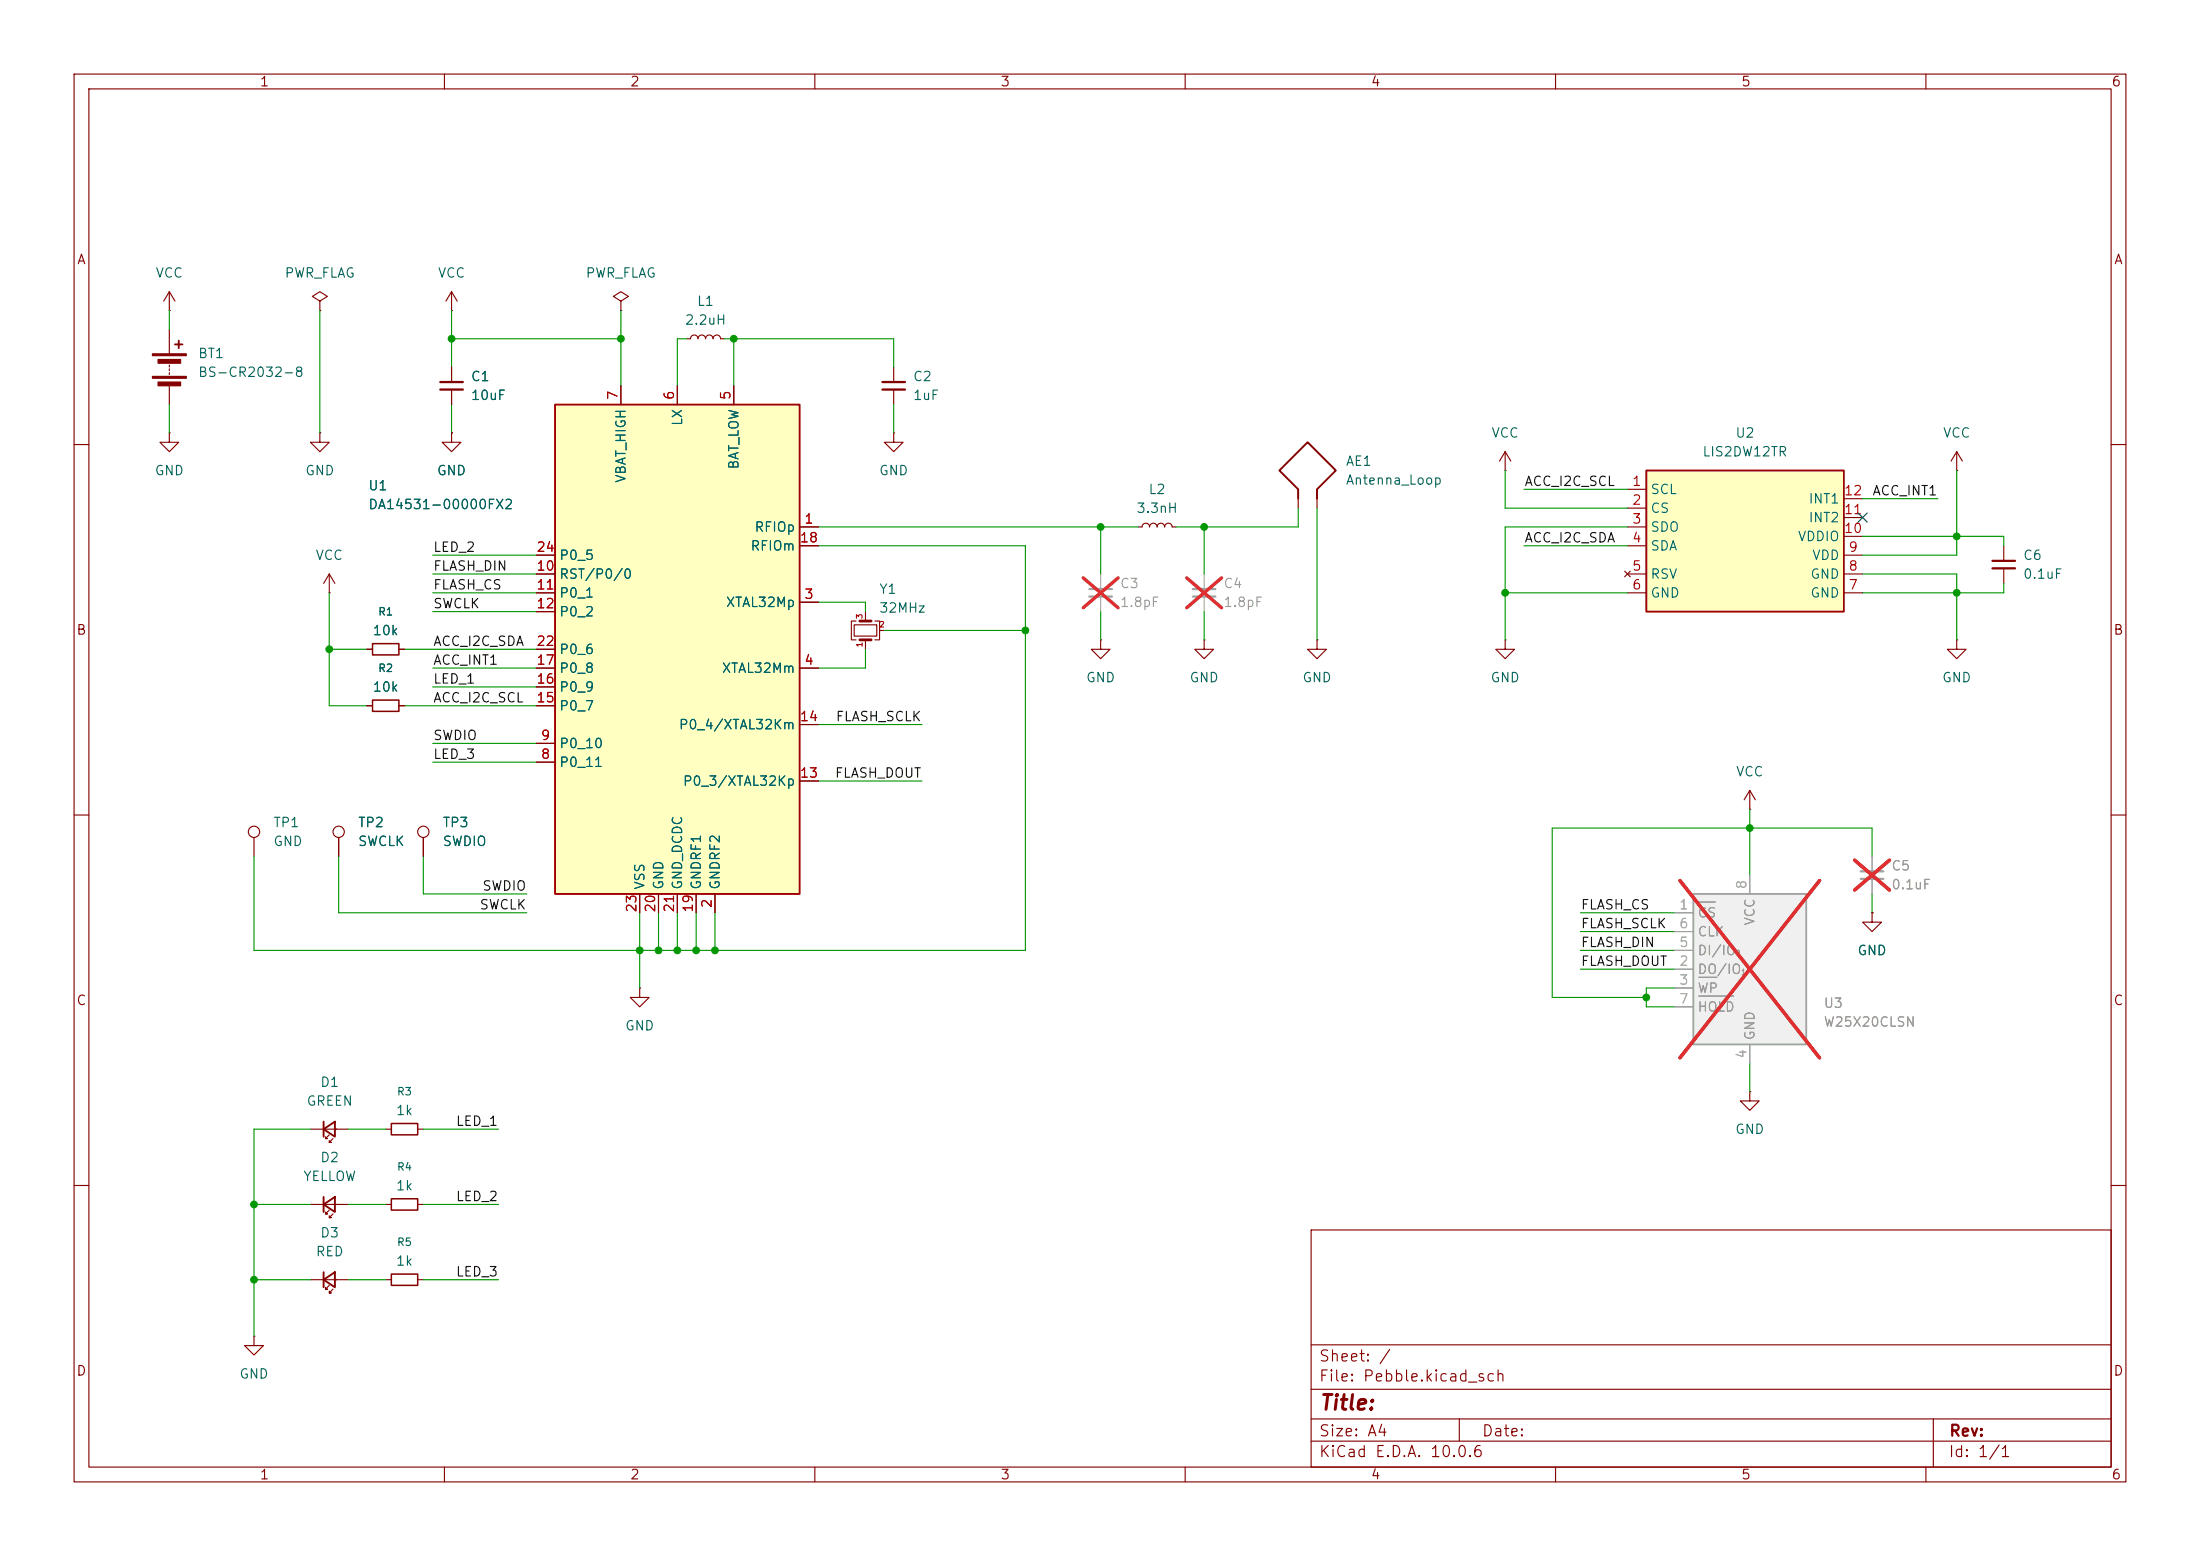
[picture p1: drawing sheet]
<svg xmlns="http://www.w3.org/2000/svg" width="297mm" height="210mm" viewBox="0 0 297 210" stroke-linecap="round" stroke-linejoin="round" font-family="sans-serif">
<g fill="none" stroke="#840000" stroke-width=".15">
<path d="M10 10h277v190h-277zM12 12h273v186h-273zM60 10v2M110 10v2M160 10v2M210 10v2M260 10v2M10 60h2M44.4 77.5l-.7 1.2M44.4 77.5l.8 1.2M44.4 77.5v2.5M285 60h2"/>
<path d="M44.4 80h.1M49.5 95.3h.8M53.8 95.3h.8M203.2 86.4v1.2h1.3l-1.3 1.3-1.3-1.3h1.3M203.2 86.4h.1M10 110h2M285 110h2M10 160h2M177 166h108v32h-108zM285 160h2M60 198v2M110 198v2"/>
<path d="M160 198v2M177 194.5h108M177 191.5h108M177 187.5h108M177 181.5h108M197 191.5v3M210 198v2M260 198v2M261 191.5v6.5"/>
</g>
<path d="M50.3 94.5h3.5v1.5h-3.5z" fill="none" stroke="#840000" stroke-width=".2"/>
<path d="M74.9 54.6h33v66.1h-33z" fill="#ffffc2"/>
<path d="M74.9 54.6h33v66.1h-33z" fill="none" stroke="#a00000" stroke-width=".25"/>
<g fill="none" stroke="#840000" stroke-width=".15">
<path d="M22.9 39.4v2.5M22.9 39.4l-.8 1.2M22.9 39.4l.7 1.2M22.9 41.9h.1M22.9 58.4v1.3h1.2l-1.2 1.3-1.3-1.3h1.3M22.9 58.4h.1M22.9 44.5v3.3M22.9 49.3v.2M22.9 49.8v.2M22.9 50.3v.2M22.9 52.1v2.5M43.2 58.4v1.3h1.2l-1.2 1.3-1.3-1.3h1.3"/>
<path d="M43.2 58.4h.1M43.2 40.6l1-.6-1-.6-1 .6 1 .6v1.3M43.2 41.9h.1M83.8 40.6l1-.6-1-.6-1 .6 1 .6v1.3M83.8 41.9h.1M83.8 52.1v2.5M91.4 52.1v2.5M92.7 45.7h.5a.51 .51 0 0 1 .5-.5 .51 .51 0 0 1 .5 .5 .51 .51 0 0 1 .5-.5 .51 .51 0 0 1 .5 .5 .51 .51 0 0 1 .6-.5 .51 .51 0 0 1 .5 .5 .51 .51 0 0 1 .5-.5 .51 .51 0 0 1 .5 .5h.5M99.1 52.1v2.5M72.4 77.5h2.5M72.4 74.9h2.5M107.9 71.1h2.6"/>
<path d="M107.9 73.7h2.6M175.3 66v2.6M177.8 66v2.6M203.2 63.5h.1M203.2 61l-.8 1.2M203.2 61l.8 1.2M203.2 61v2.5M49.5 87.6h.8M53.8 87.6h.8M72.4 90.2h2.5M72.4 80h2.5M72.4 82.6h2.5"/>
<path d="M72.4 95.3h2.5M72.4 92.7h2.5M72.4 87.6h2.5M107.9 81.3h2.6M107.9 90.2h2.6M107.9 97.8h2.6M162.6 86.4v1.2h1.2l-1.2 1.3-1.3-1.3h1.3M162.6 86.4h.1M177.8 86.4v1.2h1.3l-1.3 1.3-1.3-1.3h1.3M177.8 86.4h.1M72.4 102.9h2.5M72.4 100.3h2.5"/>
<path d="M107.9 105.4h2.6M236.2 109.2h.1M236.2 106.7l-.7 1.3M236.2 106.7l.8 1.3M236.2 106.7v2.5M86.4 120.7v2.5M88.9 120.7v2.5M91.4 120.7v2.5M94 120.7v2.5M96.5 120.7v2.5M52.1 152.4h.7M56.4 152.4h.7"/>
<path d="M236.2 147.3v1.3h1.3l-1.3 1.3-1.3-1.3h1.3M236.2 147.3h.1"/>
</g>
<path d="M23.6 46.5h1M24.1 46v1M175.3 67.3v-1.3l-2.6-2.5 3.8-3.8 3.8 3.8-2.5 2.5v1.3" fill="none" stroke="#840000" stroke-width=".25"/>
<g fill="#840000" stroke="#840000" stroke-width=".15">
<path d="M20.6 47.8h4.5v.2h-4.5z"/>
<path d="M20.6 50.8h4.5v.3h-4.5z"/>
<path d="M21.3 48.5h3.1v.5h-3.1z"/>
<path d="M21.3 51.6h3.1v.5h-3.1z"/>
</g>
<path d="M50.3 86.9h3.5v1.5h-3.5zM52.8 151.6h3.6v1.6h-3.6z" fill="none" stroke="#840000" stroke-width=".2"/>
<path d="M161 79.5h3.1M161 80.5h3.1M251.2 117.6h3.1M251.2 118.6h3.1" fill="none" stroke="#a1a1a1" stroke-width=".3"/>
<path d="M162.6 77.5v2M162.6 80.5v2.1M252.7 115.6v2M252.7 118.6v2.1" fill="none" stroke="#a1a1a1" stroke-width=".15"/>
<path d="M160.2 78l4.7 4M164.9 78l-4.7 4M250.4 116.1l4.7 4M255.1 116.1l-4.7 4" fill="none" stroke="#e12e31" stroke-width=".46"/>
<path d="M228.6 120.7h15.2v20.3h-15.2z" fill="#f0f0f0"/>
<path d="M228.6 120.7h15.2v20.3h-15.2z" fill="none" stroke="#a1a1a1" stroke-width=".25"/>
<path d="M236.2 118.1v2.6M226.1 123.2h2.5M226.1 130.8h2.5M226.1 133.4h2.5M226.1 128.3h2.5M226.1 125.7h2.5M226.1 135.9h2.5M236.2 141v2.5" fill="none" stroke="#a1a1a1" stroke-width=".15"/>
<path d="M229.3 121.7h2.3M229.3 131.9h2.5M229.3 134.4h4.7" fill="none" stroke="#989898" stroke-width=".15"/>
<path d="M226.8 118.8l18.8 24M245.6 118.8l-18.8 24" fill="none" stroke="#e12e31" stroke-width=".46"/>
<g fill="none" stroke="#840000" stroke-width=".15">
<path d="M61 39.4v2.5M61 39.4l-.8 1.2M61 39.4l.7 1.2M61 58.4v1.3h1.2l-1.2 1.3-1.3-1.3h1.3M61 58.4h.1M61 41.9h.1M61 49.5v2.1M61 52.6v2M120.6 58.4v1.3h1.3l-1.3 1.3-1.2-1.3h1.2M120.6 58.4h.1M264.2 63.5h.1M264.2 61l-.8 1.2"/>
<path d="M264.2 61l.7 1.2M264.2 61v2.5M115.3 84.3h3.1v1.6h-3.1zM115.6 83.8h-.7v2.6h.7M116.8 82.6v1.2M116.8 86.4v1.2M118.1 83.8h.6v2.6h-.6M118.7 85.1h.7M34.3 113v2.6M45.7 113v2.6M57.1 113v2.6M86.4 133.4v1.2h1.2l-1.2 1.3-1.3-1.3h1.3"/>
<path d="M86.4 133.4h.1M252.7 123.2v1.3h1.3l-1.3 1.2-1.2-1.2h1.2M252.7 123.2h.1M41.9 152.4h5.1M44.4 153.2l-.5 .5h.3h-.3v-.3M45 153.7l-.6 .5h.3h-.3v-.3M41.9 162.6h5.1M41.9 172.7h5.1M44.4 163.3l-.5 .5h.3h-.3v-.2M44.4 173.5l-.5 .5h.3h-.3v-.3M45 163.8l-.6 .5h.3h-.3v-.2M45 174l-.6 .5h.3h-.3v-.3"/>
<path d="M52.1 162.6h.7M52.1 172.7h.7M56.4 162.6h.7M56.4 172.7h.7M34.3 180.3v1.3h-1.3l1.3 1.3 1.3-1.3h-1.3M34.3 180.3h.1"/>
<circle cx="34.3" cy="112.3" r=".76"/>
<circle cx="45.7" cy="112.3" r=".76"/>
<circle cx="57.1" cy="112.3" r=".76"/>
</g>
<path d="M43.7 152.4l1.5-1v2zM43.7 151.4v2M43.7 162.6l1.5-1.1v2.1zM43.7 172.7l1.5-1v2zM43.7 161.5v2.1M43.7 171.7v2" fill="none" stroke="#840000" stroke-width=".25"/>
<path d="M52.8 161.8h3.6v1.5h-3.6zM52.8 172h3.6v1.5h-3.6z" fill="none" stroke="#840000" stroke-width=".2"/>
<path d="M59.4 51.6h3.1M59.4 52.6h3.1" fill="none" stroke="#840000" stroke-width=".3"/>
<path d="M116.1 86.4h1.5M116.1 83.8h1.5" fill="none" stroke="#840000" stroke-width=".38"/>
<path d="M222.2 63.5h26.7v19.1h-26.7z" fill="#ffffc2"/>
<path d="M222.2 63.5h26.7v19.1h-26.7z" fill="none" stroke="#a00000" stroke-width=".25"/>
<g fill="none" stroke="#840000" stroke-width=".15">
<path d="M61 58.4h.1M61 49.5v2.1M61 52.6v2M83.8 52.1v2.5M91.4 52.1v2.5M99.1 52.1v2.5M120.6 49.5v2.1M120.6 52.6v2M72.4 77.5h2.5M72.4 74.9h2.5M107.9 71.1h2.6M107.9 73.7h2.6"/>
<path d="M153.7 71.1h.5a.51 .51 0 0 1 .5-.5 .51 .51 0 0 1 .5 .5 .51 .51 0 0 1 .5-.5 .51 .51 0 0 1 .5 .5 .51 .51 0 0 1 .5-.5 .51 .51 0 0 1 .5 .5 .51 .51 0 0 1 .5-.5 .51 .51 0 0 1 .5 .5h.5M219.3 77.1l.8 .8M219.7 66h2.5M219.7 68.6h2.5M219.7 71.1h2.5M219.7 73.7h2.5M219.7 77.5h2.5M220.1 77.1l-.8 .8M248.9 77.5h2.6M248.9 74.9h2.6M248.9 72.4h2.6M248.9 69.9h2.6"/>
<path d="M248.9 67.3h2.6M270.5 73.7v2M270.5 76.7v2M49.5 87.6h.8M49.5 95.3h.8M53.8 87.6h.8M53.8 95.3h.8M72.4 80h2.5M72.4 87.6h2.5M72.4 95.3h2.5M72.4 90.2h2.5M72.4 82.6h2.5"/>
<path d="M72.4 92.7h2.5M107.9 81.3h2.6M107.9 90.2h2.6M107.9 97.8h2.6M148.6 86.4v1.2h1.3l-1.3 1.3-1.3-1.3h1.3M148.6 86.4h.1M219.7 80h2.5M248.9 80h2.6M264.2 86.4v1.2h1.2l-1.2 1.3-1.3-1.3h1.3M264.2 86.4h.1M45.7 113v2.6M57.1 113v2.6"/>
<path d="M72.4 102.9h2.5M72.4 100.3h2.5M107.9 105.4h2.6M86.4 120.7v2.5M88.9 120.7v2.5M91.4 120.7v2.5M94 120.7v2.5M96.5 120.7v2.5M252.7 123.2h.1"/>
</g>
<path d="M119.1 51.6h3.1M119.1 52.6h3.1M269 75.7h3M269 76.7h3" fill="none" stroke="#840000" stroke-width=".3"/>
<path d="M147.1 79.5h3M147.1 80.5h3" fill="none" stroke="#a1a1a1" stroke-width=".3"/>
<path d="M148.6 77.5v2M148.6 80.5v2.1M236.2 118.1v2.6M252.7 115.6v2M252.7 118.6v2.1M226.1 123.2h2.5M226.1 130.8h2.5M226.1 133.4h2.5M226.1 128.3h2.5M226.1 125.7h2.5M226.1 135.9h2.5M236.2 141v2.5" fill="none" stroke="#a1a1a1" stroke-width=".15"/>
<path d="M146.2 78l4.7 4M150.9 78l-4.7 4M226.8 118.8l18.8 24M245.6 118.8l-18.8 24M250.4 116.1l4.7 4M255.1 116.1l-4.7 4" fill="none" stroke="#e12e31" stroke-width=".46"/>
<g fill="none" stroke="#009600" stroke-width=".15">
<path d="M22.9 41.9v2.6M22.9 54.6v3.8M43.2 41.9v16.5M61 41.9v7.6M61 54.6v3.8M61 45.7h22.8M83.8 41.9v10.2M92.7 45.7h-1.3v6.4M97.8 45.7h22.8v3.8M99.1 45.7v6.4M120.6 54.6v3.8M58.4 74.9h14"/>
<path d="M58.4 77.5h14M110.5 71.1h43.2M110.5 73.7h27.9v54.6h-104.1v-12.7M148.6 71.1v6.4M162.6 71.1v6.4M175.3 68.6v2.5h-16.6M177.8 68.6v17.8M203.2 63.5v5.1h16.5M205.7 73.7h14M205.7 66h14M219.7 71.1h-16.5v15.3M251.5 72.4h19v1.3"/>
<path d="M251.5 77.5h12.7v8.9M251.5 67.3h10.1M264.2 63.5v11.4h-12.7M270.5 78.7v1.3h-19M44.4 87.6h5.1M44.4 80v15.3h5.1M54.6 87.6h17.8M54.6 95.3h17.8M58.4 80h14M58.4 92.7h14M58.4 82.6h14M58.4 90.2h14"/>
<path d="M110.5 81.3h6.3v1.3M110.5 97.8h14M116.8 87.6v2.6h-6.3M119.4 85.1h19M148.6 82.6v3.8M162.6 82.6v3.8M203.2 80h16.5M45.7 115.6v7.6h25.4M57.1 115.6v5.1h14M58.4 102.9h14M58.4 100.3h14M110.5 105.4h14"/>
<path d="M236.2 109.2v8.9M252.7 115.6v-3.8h-43.2v22.8h12.7M86.4 123.2v10.2M88.9 123.2v5.1M91.4 123.2v5.1M94 123.2v5.1M96.5 123.2v5.1M213.4 125.7h12.7M213.4 123.2h12.7M213.4 128.3h12.7M213.4 130.8h12.7M226.1 133.4h-3.9v2.5h3.9"/>
<path d="M252.7 120.7v2.5M41.9 152.4h-7.6v27.9M47 152.4h5.1M57.1 152.4h10.2M236.2 143.5v3.8M34.3 162.6h7.6M34.3 172.7h7.6M47 162.6h5.1M47 172.7h5.1M57.1 162.6h10.2M57.1 172.7h10.2"/>
</g>
<path d="M250.9 69.2l1.2 1.3M252.1 69.2l-1.2 1.3" fill="none" stroke="#000084" stroke-width=".15"/>
<path d="M229.3 121.7h2.3M229.3 131.9h2.5M229.3 134.4h4.7" fill="none" stroke="#989898" stroke-width=".15"/>
<g fill="#009600" stroke="#009600" stroke-width=".14">
<circle cx="99.1" cy="45.7" r=".46"/>
<circle cx="96.5" cy="128.3" r=".46"/>
<circle cx="148.6" cy="71.1" r=".46"/>
<circle cx="138.4" cy="85.1" r=".46"/>
<circle cx="162.6" cy="71.1" r=".46"/>
<circle cx="203.2" cy="80" r=".46"/>
<circle cx="88.9" cy="128.3" r=".46"/>
<circle cx="94" cy="128.3" r=".46"/>
<circle cx="34.3" cy="172.7" r=".46"/>
<circle cx="91.4" cy="128.3" r=".46"/>
<circle cx="86.4" cy="128.3" r=".46"/>
<circle cx="34.3" cy="162.6" r=".46"/>
<circle cx="222.2" cy="134.6" r=".46"/>
<circle cx="236.2" cy="111.8" r=".46"/>
<circle cx="44.4" cy="87.6" r=".46"/>
<circle cx="61" cy="45.7" r=".46"/>
<circle cx="83.8" cy="45.7" r=".46"/>
<circle cx="264.2" cy="80" r=".46"/>
<circle cx="264.2" cy="72.4" r=".46"/>
</g>
<text font-size="2" fill="#840000" x="178" y="190.8">Title:</text>
<g font-size="1.5" fill="#840000">
<text x="178" y="184.1">Sheet: /</text>
<text x="178" y="186.8">File: Pebble.kicad_sch</text>
<text x="178" y="197">KiCad E.D.A. 10.0.6</text>
<text x="178" y="194.2">Size: A4</text>
<text x="200" y="194.2">Date:</text>
<text x="263" y="197">Id: 1/1</text>
<text x="263" y="194.2">Rev:</text>
</g>
<g font-size="1.3" fill="#840000">
<text x="35" y="12">1</text>
<text x="85" y="12">2</text>
<text x="135" y="12">3</text>
<text x="185" y="12">4</text>
<text x="235" y="12">5</text>
<text x="285" y="12">6</text>
<text x="10.3" y="36">A</text>
<text x="285.3" y="36">A</text>
<text x="10.2" y="86">B</text>
<text x="285.2" y="86">B</text>
<text x="10.2" y="136">C</text>
<text x="285.2" y="136">C</text>
<text x="10.2" y="186">D</text>
<text x="285.2" y="186">D</text>
<text x="35" y="200">1</text>
<text x="85" y="200">2</text>
<text x="135" y="200">3</text>
<text x="185" y="200">4</text>
<text x="235" y="200">5</text>
<text x="285" y="200">6</text>
</g>
<g font-size="1.3" fill="#006464">
<text x="20.9" y="37.8">VCC</text>
<text x="38.3" y="37.8">PWR_FLAG</text>
<text x="59" y="37.8">VCC</text>
<text x="79" y="37.8">PWR_FLAG</text>
<text x="94" y="41.6">L1</text>
<text x="92.4" y="44.1">2.2uH</text>
<text x="26.7" y="48.7">BT1</text>
<text x="26.7" y="51.2">BS-CR2032-8</text>
<text x="63.5" y="51.8">C1</text>
<text x="123.2" y="51.8">C2</text>
<text x="63.5" y="54.3">10uF</text>
<text x="92.4" y="57.6" transform="rotate(-90 92.4 57.6)">LX</text>
<text x="123.2" y="54.3">1uF</text>
<text x="201.3" y="59.4">VCC</text>
<text x="234.2" y="59.4">U2</text>
<text x="262.2" y="59.4">VCC</text>
<text x="20.8" y="64.5">GND</text>
<text x="41.1" y="64.5">GND</text>
<text x="58.9" y="64.5">GND</text>
<text x="84.8" y="65.3" transform="rotate(-90 84.8 65.3)">VBAT_HIGH</text>
<text x="100" y="63.4" transform="rotate(-90 100 63.4)">BAT_LOW</text>
<text x="118.6" y="64.5">GND</text>
<text x="181.6" y="63.2">AE1</text>
<text x="181.6" y="65.7">Antenna_Loop</text>
<text x="229.7" y="61.9">LIS2DW12TR</text>
<text x="49.6" y="66.5">U1</text>
<text x="49.6" y="69">DA14531-00000FX2</text>
<text x="153.3" y="69.5">3.3nH</text>
<text x="155" y="67">L2</text>
<text x="222.7" y="67">SCL</text>
<text x="222.7" y="69.5">CS</text>
<text x="244.1" y="70.8">INT2</text>
<text x="244.1" y="68.3">INT1</text>
<text x="42.5" y="75.9">VCC</text>
<text x="75.4" y="75.9">P0_5</text>
<text x="101.2" y="74.6">RFIOm</text>
<text x="101.8" y="72.1">RFIOp</text>
<text x="222.7" y="72.1">SDO</text>
<text x="222.7" y="74.6">SDA</text>
<text x="242.6" y="73.4">VDDIO</text>
<text x="244.6" y="75.9">VDD</text>
<text x="273" y="75.9">C6</text>
<text x="75.4" y="78.4">RST/P0/0</text>
<text x="75.4" y="81">P0_1</text>
<text x="75.4" y="83.5">P0_2</text>
<text x="97.9" y="82.2">XTAL32Mp</text>
<text x="118.6" y="80.5">Y1</text>
<text x="118.6" y="83">32MHz</text>
<text x="222.7" y="78.4">RSV</text>
<text x="222.7" y="81">GND</text>
<text x="244.3" y="81">GND</text>
<text x="244.3" y="78.4">GND</text>
<text x="273" y="78.4">0.1uF</text>
<text x="50.2" y="86.1">10k</text>
<text x="75.4" y="88.6">P0_6</text>
<text x="50.2" y="93.7">10k</text>
<text x="75.4" y="93.7">P0_9</text>
<text x="75.4" y="91.1">P0_8</text>
<text x="97.4" y="91.1">XTAL32Mm</text>
<text x="146.5" y="92.4">GND</text>
<text x="160.5" y="92.4">GND</text>
<text x="175.7" y="92.4">GND</text>
<text x="201.1" y="92.4">GND</text>
<text x="262.1" y="92.4">GND</text>
<text x="75.4" y="101.3">P0_10</text>
<text x="75.4" y="96.2">P0_7</text>
<text x="91.6" y="98.8">P0_4/XTAL32Km</text>
<text x="75.4" y="103.8">P0_11</text>
<text x="92.1" y="106.4">P0_3/XTAL32Kp</text>
<text x="234.3" y="105.1">VCC</text>
<text x="36.8" y="112">TP1</text>
<text x="48.2" y="112">TP2</text>
<text x="59.7" y="112">TP3</text>
<text x="36.8" y="114.5">GND</text>
<text x="48.2" y="114.5">SWCLK</text>
<text x="59.7" y="114.5">SWDIO</text>
<text x="87.3" y="120.2" transform="rotate(-90 87.3 120.2)">VSS</text>
<text x="89.9" y="120.2" transform="rotate(-90 89.9 120.2)">GND</text>
<text x="92.4" y="120.2" transform="rotate(-90 92.4 120.2)">GND_DCDC</text>
<text x="94.9" y="120.2" transform="rotate(-90 94.9 120.2)">GNDRF1</text>
<text x="97.5" y="120.2" transform="rotate(-90 97.5 120.2)">GNDRF2</text>
<text x="250.7" y="129.2">GND</text>
<text x="84.3" y="139.4">GND</text>
<text x="41.3" y="149.6">GREEN</text>
<text x="43.1" y="147">D1</text>
<text x="53.4" y="150.8">1k</text>
<text x="234.2" y="153.4">GND</text>
<text x="40.8" y="159.7">YELLOW</text>
<text x="43.1" y="157.2">D2</text>
<text x="53.4" y="161">1k</text>
<text x="43.1" y="167.3">D3</text>
<text x="42.5" y="169.9">RED</text>
<text x="53.4" y="171.1">1k</text>
<text x="32.2" y="186.4">GND</text>
</g>
<g font-size="1.3" fill="#a90000">
<text x="83.7" y="54.1" transform="rotate(-90 83.7 54.1)">7</text>
<text x="91.3" y="54.1" transform="rotate(-90 91.3 54.1)">6</text>
<text x="98.9" y="54.1" transform="rotate(-90 98.9 54.1)">5</text>
<text x="220.2" y="65.9">1</text>
<text x="108.5" y="71">1</text>
<text x="220.2" y="68.4">2</text>
<text x="220.2" y="71">3</text>
<text x="248.9" y="69.7">11</text>
<text x="248.9" y="67.2">12</text>
<text x="72.3" y="77.3">10</text>
<text x="72.3" y="74.8">24</text>
<text x="107.9" y="73.5">18</text>
<text x="220.2" y="73.5">4</text>
<text x="220.2" y="77.3">5</text>
<text x="248.9" y="72.3">10</text>
<text x="249.5" y="77.3">8</text>
<text x="249.5" y="74.8">9</text>
<text x="72.3" y="79.9">11</text>
<text x="72.3" y="82.4">12</text>
<text x="108.5" y="81.1">3</text>
<text x="220.2" y="79.9">6</text>
<text x="249.5" y="79.9">7</text>
<text x="72.3" y="87.5">22</text>
<text x="72.3" y="95.1">15</text>
<text x="72.3" y="92.6">16</text>
<text x="72.3" y="90">17</text>
<text x="108.5" y="90">4</text>
<text x="72.9" y="100.2">9</text>
<text x="107.9" y="97.7">14</text>
<text x="72.9" y="102.7">8</text>
<text x="107.9" y="105.3">13</text>
<text x="86.2" y="123.3" transform="rotate(-90 86.2 123.3)">23</text>
<text x="88.8" y="123.3" transform="rotate(-90 88.8 123.3)">20</text>
<text x="91.3" y="123.3" transform="rotate(-90 91.3 123.3)">21</text>
<text x="93.8" y="123.3" transform="rotate(-90 93.8 123.3)">19</text>
<text x="96.4" y="122.7" transform="rotate(-90 96.4 122.7)">2</text>
</g>
<g font-size="1.3" fill="#0f0f0f">
<text x="205.7" y="65.9">ACC_I2C_SCL</text>
<text x="252.7" y="67.2">ACC_INT1</text>
<text x="58.4" y="77.3">FLASH_DIN</text>
<text x="58.4" y="74.8">LED_2</text>
<text x="205.7" y="73.5">ACC_I2C_SDA</text>
<text x="58.4" y="82.4">SWCLK</text>
<text x="58.4" y="79.9">FLASH_CS</text>
<text x="58.4" y="87.5">ACC_I2C_SDA</text>
<text x="58.4" y="95.1">ACC_I2C_SCL</text>
<text x="58.4" y="92.6">LED_1</text>
<text x="58.4" y="90">ACC_INT1</text>
<text x="58.4" y="100.2">SWDIO</text>
<text x="112.7" y="97.7">FLASH_SCLK</text>
<text x="58.4" y="102.7">LED_3</text>
<text x="112.6" y="105.3">FLASH_DOUT</text>
<text x="64.7" y="123.1">SWCLK</text>
<text x="65" y="120.5">SWDIO</text>
<text x="213.3" y="123.1">FLASH_CS</text>
<text x="213.3" y="125.6">FLASH_SCLK</text>
<text x="213.3" y="130.7">FLASH_DOUT</text>
<text x="213.3" y="128.1">FLASH_DIN</text>
<text x="61.5" y="152.3">LED_1</text>
<text x="61.5" y="162.4">LED_2</text>
<text x="61.5" y="172.6">LED_3</text>
</g>
<g font-size="1.3" fill="#989898">
<text x="151.1" y="79.7">C3</text>
<text x="151.1" y="82.2">1.8pF</text>
<text x="165.1" y="79.7">C4</text>
<text x="165.1" y="82.2">1.8pF</text>
<text x="255.3" y="117.8">C5</text>
<text x="229.1" y="124.2">CS</text>
<text x="237.2" y="125" transform="rotate(-90 237.2 125)">VCC</text>
<text x="255.3" y="120.3">0.1uF</text>
<text x="229.1" y="131.8">DO/IO</text>
<text x="229.1" y="129.2">DI/IO</text>
<text x="229.1" y="126.7">CLK</text>
<text x="229.1" y="134.3">WP</text>
<text x="229.1" y="136.9">HOLD</text>
<text x="246.1" y="136.3">U3</text>
<text x="237.2" y="140.5" transform="rotate(-90 237.2 140.5)">GND</text>
<text x="246.1" y="138.9">W25X20CLSN</text>
</g>
<g font-size="1.3" fill="#aaa">
<text x="226.6" y="123.1">1</text>
<text x="226.6" y="125.6">6</text>
<text x="236.1" y="120.1" transform="rotate(-90 236.1 120.1)">8</text>
<text x="226.6" y="130.7">2</text>
<text x="226.6" y="128.1">5</text>
<text x="226.6" y="133.2">3</text>
<text x="226.6" y="135.8">7</text>
<text x="236.1" y="143" transform="rotate(-90 236.1 143)">4</text>
</g>
<g font-size="1" fill="#006464">
<text x="51" y="83.3">R1</text>
<text x="51" y="90.9">R2</text>
<text x="53.5" y="148.1">R3</text>
<text x="53.5" y="158.2">R4</text>
<text x="53.5" y="168.4">R5</text>
</g>
<g font-size=".8" fill="#a90000">
<text x="116.6" y="83.6" transform="rotate(-90 116.6 83.6)">3</text>
<text x="116.6" y="87.4" transform="rotate(-90 116.6 87.4)">1</text>
<text x="118.6" y="84.9">2</text>
</g>
<g font-size=".8" fill="#989898">
<text x="234.3" y="129.2">0</text>
<text x="235" y="131.8">1</text>
</g>
</svg>
